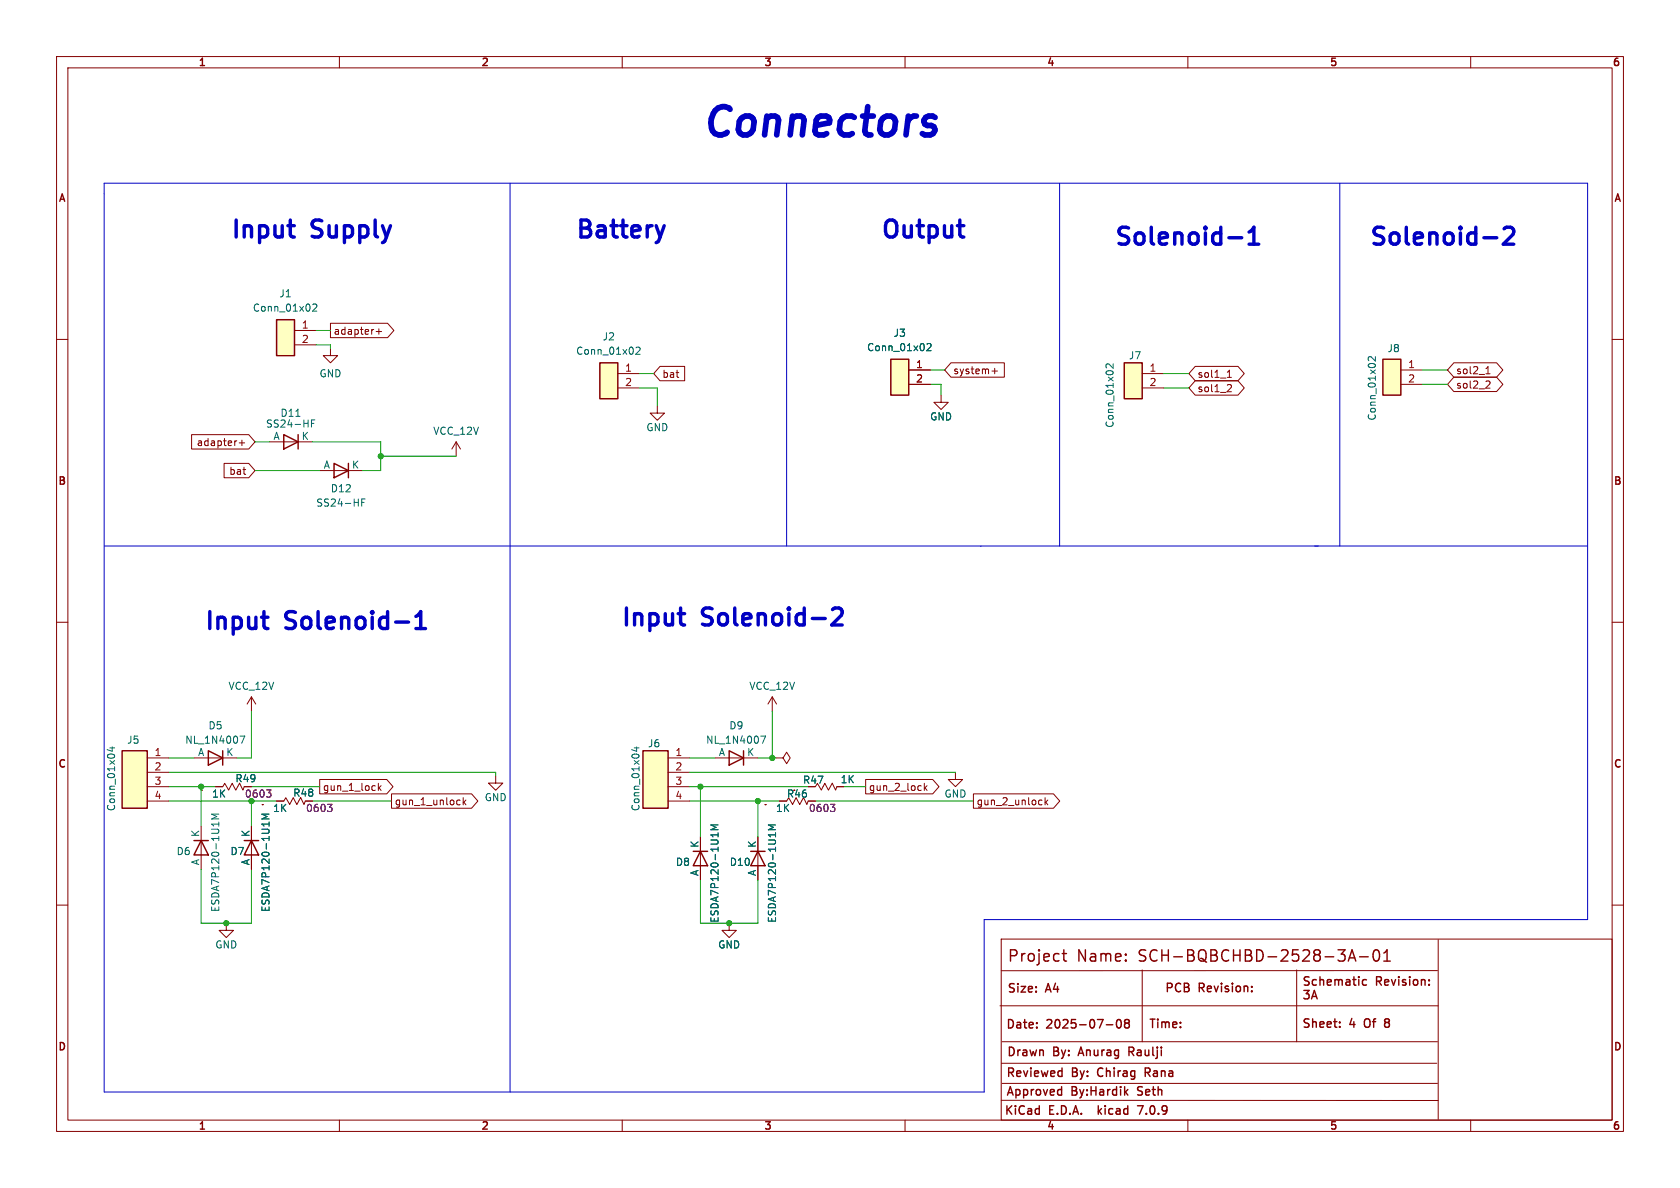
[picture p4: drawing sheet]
<svg xmlns="http://www.w3.org/2000/svg" width="297mm" height="210mm" viewBox="0 0 297 210" stroke-linecap="round" stroke-linejoin="round" font-family="sans-serif">
<g fill="none" stroke="#840000" stroke-width=".18">
<path d="M10 10h277v190h-277zM12 12h273v186h-273zM60 10v2M110 10v2M160 10v2M210 10v2M260 10v2M10 60h2M52.1 58.4h3.8M58.4 57.1h10.1l1.1 1.3-1.1 1.3h-10.1zM66.5 58.6h1M67 58.1v1"/>
<path d="M285 60h2M33.9 76.8h10.1l1.1 1.3-1.1 1.3h-10.1zM42.3 78.3h1M42.8 77.8v1M47.6 78.1h7.6M52.1 61h3.8M58.4 61.6v1.3h1.3l-1.3 1.2-1.3-1.2h1.3M80.6 78.1l-.7 1.3M80.6 78.1v2.5M80.6 78.1l.8 1.3M109.2 66h3.8M109.2 68.6h3.8"/>
<path d="M116.2 71.8v1.2h-1.3l1.3 1.3 1.3-1.3h-1.3M116.7 64.8h4.3v2.5h-4.3l-1.1-1.3zM160.7 65.4h3.8M160.7 67.9h3.8M166.4 69.9v1.2h-1.3l1.3 1.3 1.2-1.3h-1.2M168.1 64.1h9.5v2.6h-9.5l-1.1-1.3zM175.4 65.6h.9M175.9 65.1v1M201.9 66h3.8M201.9 68.6h3.8M211.3 67.3h7.6l1.1 1.3-1.1 1.3h-7.6l-1.1-1.3zM211.3 64.8h7.6l1.1 1.2-1.1 1.3h-7.6l-1.1-1.3z"/>
<path d="M217 66.7h.7M217 65.8l.3-.4v1.3M217.2 68h.4l.1 .3-.8 1h.8M247.6 65.4h3.9M247.6 67.9h3.9M257 64.1h7.6l1.1 1.3-1.1 1.3h-7.6l-1.1-1.3zM257 66.7h7.6l1.1 1.2-1.1 1.3h-7.6l-1.1-1.3zM262.7 66.1h.7M262.8 65.1l.3-.3v1.3M262.9 67.3l.4 .1 .1 .3-.8 .9h.8M39.6 81.9h4.4l1.1 1.3-1.1 1.3h-4.4zM56.5 83.2h7.6"/>
<path d="M10 110h2M285 110h2M26 139.1h3.8M26 134h3.8M26 136.5h3.8M34.3 134h7.6M35.6 139.7h.1M42 139l-.3 .7-.7-1.2-.6 1.2-.7-1.2-.3 .5-1.3 .1M42.1 139l.3-.6 .5 1.3 .3-.6M44.4 123.2l-.7 1.3M44.4 123.2v2.5M44.4 123.2l.8 1.3"/>
<path d="M56.5 137.8h11.9l1.1 1.3-1.1 1.2h-11.9zM66.9 138.5v1.2M67 139.3l.4 .4M67.4 138.9l-.5 .5M87.6 137.2v1.2h-1.2l1.2 1.3 1.3-1.3h-1.3M118.1 139.1h3.8M118.1 134h3.8M118.1 136.5h3.8M126.4 134h7.6M136.5 123.2l-.7 1.3M136.5 123.2v2.5M136.5 123.2l.8 1.3"/>
<path d="M137.2 134h1.2l.7-1 .6 1-.6 1-.7-1M145.5 139l-.3 .7-.7-1.2-.3 .5M146.8 139l-.3 .7-.7-1.2-.3 .5M146.8 139l.3-.6 .6 1.3 .2-.6M148 139.1h1.2M153 137.8h11.9l1.1 1.3-1.1 1.2h-11.9zM163.4 138.5v1.2M163.5 139.3l.4 .4M163.9 138.9l-.5 .5M168.9 136.5v1.3h-1.3l1.3 1.3 1.3-1.3h-1.3M10 160h2M26 141.6h3.8"/>
<path d="M35.6 146.1v7.6M44.4 146.1v7.6M46.4 142.2h.1M52.8 141.6l-.3 .6-.7-1.2-.6 1.2-.7-1.2-.3 .6h-1.3M52.8 141.5l.4-.5 .5 1.2 .3-.5M69.2 140.3h14.2l1.1 1.3-1.1 1.3h-14.2zM81.2 141.4l.1 .1M81.3 142.2l-.1 .1M81.9 141v1.3M82 141.8l.4 .5M82.4 141.4l-.5 .5M118.1 141.6h3.8"/>
<path d="M123.8 148v7.6M134 148v7.6M135.3 142.2h.1M137.8 141.6h1.3M139.1 141.6l.3-.6 .7 1.2 .6-1.2 .7 1.2 .7-1.2 .5 1.2 .3-.5M142.9 141.6h1.2M172.1 140.3h14.1l1.2 1.3-1.2 1.3h-14.1zM184.1 141.4l.1 .1M184.2 142.2l-.1 .1M184.8 141v1.3M184.9 141.8l.3 .5M185.2 141.4l-.4 .5"/>
<path d="M285 160h2M40 163.2v1.3h-1.3l1.3 1.2 1.3-1.2h-1.3M128.9 163.2v1.3h-1.3l1.3 1.2 1.3-1.2h-1.3M176.8 177.8h77.5M177 166h108v32h-108zM201.9 171.5v12.7M229.2 171.5v12.7M254.1 171.6h-77.1M254.3 166.1v31.8M60 198v2M110 198v2M160 198v2"/>
<path d="M177 194.5h77.2M177 188h77M177.2 184.2h76.9M177.2 191.5h76.9M210 198v2M260 198v2"/>
</g>
<g fill="none" stroke="#840000" stroke-width=".25">
<path d="M48.9 56.5h3.2v6.4h-3.2zM50.2 76.8l2.5 1.3-2.5 1.3zM52.7 76.8v2.6M106 64.1h3.2v6.4h-3.2zM157.5 63.5h3.2v6.4h-3.2zM198.8 64.1h3.1v6.4h-3.1zM244.5 63.5h3.1v6.4h-3.1zM59.1 81.9l2.5 1.3-2.5 1.3zM61.6 81.9v2.6M21.6 132.7h4.4v10.2h-4.4zM36.8 132.7l2.6 1.3-2.6 1.3zM39.4 132.7v2.6"/>
<path d="M113.7 132.7h4.4v10.2h-4.4zM128.9 132.7l2.5 1.3-2.5 1.3zM131.4 132.7v2.6M34.3 148.6h2.5M35.6 148.6l1.2 2.5h-2.5zM43.2 148.6h2.5M44.4 148.6l1.3 2.5h-2.5zM122.6 150.5h2.5M123.8 150.5l1.3 2.5h-2.5zM132.7 150.5h2.6M134 150.5l1.3 2.5h-2.6zM183.2 175.2v.2"/>
<path d="M183.2 174.4v.2M187.8 168.6h.7M188.1 167.9v1.7l.1 .2 .3 .1M212.4 174.6l.5 .7M212.7 173.9l-.7-.1v1.5M212.7 174.5l-.7 .1M213.5 175.2h.6M214.7 174.3l.3 1 .4-1M215.9 174.3v1M216.6 175.2h.6M217.9 174.3v1M218.7 175.2h.5"/>
<path d="M219.9 174.3v1M220.6 174.5v.8M221.2 175.2l.1 .1M221.3 175.2v.1M221.4 175.2l-.1 .1M231.4 175.1l-.5 .5 .5 .2v.6l-.3 .2h-.4l-.2-.2M231.9 176.6l.5-1.5 .5 1.5M232 176.1h.7M238.4 169.9l.6-2 .7 2M238.5 169.3h1M240.4 169.1h1.5M241.6 173.2h-.5l-.2 .2v.5l.1 .2h.6"/>
<path d="M242.9 168.1a.48 .48 0 0 1 .5-.2 .48 .48 0 0 1 .4 .4 1.03 1.03 0 0 1-.6 1.6 1.22 1.22 0 0 1-.3-1.8zM243.4 173.4h.7l.1-.2-.1-.4-.2-.1h-.5v1.5M243.7 173.4l.5 .8M244.6 169.9h1.2M244.6 168.5l.6-.6v2M244.8 173.7l.7-.2-.1-.3h-.4l-.2 .2 .1 .7h.5M246 173.2l.4 1 .3-1M247.3 172.7v.1M247.3 173.2v1M248.5 173.2h-.4l-.2 .2 .1 .2 .5 .1v.4h-.6M249.2 172.7v.1M249.2 173.2v1"/>
<path d="M250 173.2h.4l.2 .2v.5l-.2 .3-.4-.1-.1-.2v-.5zM251.3 173.3l.2-.1h.4v1M251.3 173.2v1M252.6 174v.2M252.6 173.2v.2M183.3 181.6v.1M183.3 180.8v.1M187.3 192.6l.4 .1M187.3 189.3l.5 .1M187.7 192.1v1.5M187.7 193.5l-.4 .1M187.8 188.8v1.5"/>
<path d="M187.8 190.2l-.5 .1M194.2 195.5v1.5M194.3 196.4l.4 .6M194.7 196l-.5 .5M195.6 181.2h1.1M197.5 180.4l.2-.2a.81 .81 0 0 1 .6 .6 .81 .81 0 0 1-.3 .9h-.1a.81 .81 0 0 1-.4-1.3zM199 193l.4 .6M199.1 180.9l-.3-.3 .3-.4 .4 .1 .2 .2-.3 .4M199.1 180.9l-.3 .3v.2l.3 .3h.4l.2-.3-.1-.4-.2-.1M199.1 180.9h.3M199.4 192.6l-.6 .6M199.6 185.9h.6"/>
<path d="M200.2 185.1h-.6v1.5M201.1 195.5h1l-.7 1.5M202.5 189.6h.5M203 188.8h-.5v1.5M236.8 181.5v.1M236.8 180.7v.1M245.1 180.1l-.3 .3 .3 .3-.3 .2v.4l.3 .3"/>
</g>
<path d="M47.1 139.6h.8l-.4 .5M47.7 140.1l.2 .3v.3l-.2 .2M57.9 142.2h.8l-.4 .5M58.5 142.7l.2 .2v.3l-.2 .3M146.8 142.2h.8l-.4 .5M147.4 142.7l.2 .2v.3l-.2 .3" fill="none" stroke="#840084" stroke-width=".18"/>
<g fill="#ffffc2" stroke="#ffffc2" stroke-width=".18">
<path d="M157.5 63.5h3.2v6.4h-3.2z"/>
<path d="M106 64.1h3.2v6.4h-3.2z"/>
<path d="M198.8 64.1h3.1v6.4h-3.1z"/>
<path d="M244.5 63.5h3.1v6.4h-3.1z"/>
<path d="M21.6 132.7h4.4v10.2h-4.4z"/>
<path d="M48.9 56.5h3.2v6.4h-3.2z"/>
<path d="M113.7 132.7h4.4v10.2h-4.4z"/>
</g>
<g fill="none" stroke="#006464" stroke-width=".18">
<path d="M55.3 53.9l.5-.2 .2 .4-.8 .9h.8M52.3 73.6h.7M55.1 74.8h.4M55.7 74.2h-.6v1.3M112.4 61.5l.5-.1 .3 .3-.8 .9h.8M163.9 60.8l.5-.1 .2 .4-.8 .9h.8M196.8 64.3v.8l-.9-.8-.4 .3 .1 .4M243.1 63v.8l-.9-.8-.3 .3 .1 .5M64 88.8h.4M64.6 88.2h-.6v1.3M19.4 132.2h.9M19.8 132v.8l-.9-.3"/>
<path d="M42.4 130.1h.9l-.6 1.3M112.1 132.2h.9M112.6 132v.8l-1-.3M134.5 130.1h.8l-.5 1.3M38.7 145.3v.7M38.7 143.9h-1.3l.9 .4-.9 .5h1.3M47.6 143.9h-1.3l.9 .4-.9 .5h1.3M47.6 145.3v.7M126.9 145.8h-1.2l.9 .5-.9 .4h1.2M126.9 147.2v.7M137.1 147.2v.7M137.1 145.8h-1.3l.9 .5-.9 .4h1.3"/>
</g>
<path d="M164.9 20.5l.4 .3M165.1 22.4l.2 .7-.3 .5" fill="none" stroke="#0000c2" stroke-width="1"/>
<g fill="none" stroke="#0000c2" stroke-width=".6">
<path d="M117.4 39.9l-.7 2M217.2 42h2.3M220.8 43.2h1.7M220.8 41l.6-.4 .3-.4v3M262.3 42h2.3M265.9 40.5l.4-.3h.7a.81 .81 0 0 1 .5 1.3l-1.7 1.7h1.8M46.2 109.1h1.2M47.1 111.1h.3M73.5 111.1h1.7M73.5 109l.6-.5 .3-.4v3M119.9 108.5h1.1M120.8 110.5h.2"/>
<path d="M147.2 107.8l.4-.3h.7a.81 .81 0 0 1 .5 1.3l-1.8 1.7h1.9"/>
</g>
<path d="M18.4 32.4h262.3v130.2h-106.7v30.4h-155.6zM90.2 32.4v160.6M139.1 32.4v64.1M187.3 32.4v64.1M236.9 32.4v64.1M18.4 96.5h262.3M173.4 96.5h.1" fill="none" stroke="#0000c2" stroke-width=".18"/>
<g fill="none" stroke="#009600" stroke-width=".18">
<path d="M55.9 58.4h2.5M45.1 78.1h2.5M55.2 78.1h12.1v5.1h-3.2M55.9 61h2.5v.6M113 68.6h3.2v3.2M113 66h2.6M164.5 67.9h1.9v2M164.5 65.4h2.5M205.7 68.6h4.5M205.7 66h4.5M251.5 67.9h4.4M251.5 65.4h4.4"/>
<path d="M45.1 83.2h11.4M67.3 80.6h13.3M29.8 139.1h8.3M29.8 136.5h57.8v.7M29.8 134h4.5M35.6 139.1v7M44.4 139.1h12.1M44.4 125.7v8.3h-2.5M121.9 139.1h21M121.9 136.5h47M121.9 134h4.5M123.8 139.1v8.9"/>
<path d="M134 134h3.2M136.5 125.7v8.3M149.2 139.1h3.8M29.8 141.6h19.1M35.6 153.7v9.5h8.8v-9.5M44.4 141.6v4.5M55.2 141.6h14M121.9 141.6h15.9M123.8 155.6v7.6h10.2v-7.6M134 141.6v6.4M144.1 141.6h28"/>
</g>
<g fill="#009600" stroke="#009600" stroke-width=".18">
<circle cx="67.3" cy="80.6" r=".46"/>
<circle cx="136.5" cy="134" r=".46"/>
<circle cx="35.6" cy="139.1" r=".46"/>
<circle cx="44.4" cy="141.6" r=".46"/>
<circle cx="128.9" cy="163.2" r=".46"/>
<circle cx="123.8" cy="139.1" r=".46"/>
<circle cx="40" cy="163.2" r=".46"/>
<circle cx="134" cy="141.6" r=".46"/>
</g>
<text font-size="7" fill="#0000c2" x="123.8" y="24.5">Connectors</text>
<g font-size="4.2" fill="#0000c2">
<text x="40.6" y="42.3">Input</text>
<text x="55.4" y="42.3">Supply</text>
<text x="101.6" y="42.3">Battery</text>
<text x="155.6" y="42.3">Output</text>
<text x="196.8" y="43.6">Solenoid-1</text>
<text x="241.9" y="43.6">Solenoid-2</text>
<text x="35.6" y="111.5">Input</text>
<text x="50.3" y="111.5">Solenoid-1</text>
<text x="109.2" y="110.9">Input</text>
<text x="124" y="110.9">Solenoid-2</text>
</g>
<g font-size="2.8" fill="#840000">
<text x="178" y="170.4">Project</text>
<text x="190.4" y="170.4">Name:</text>
<text x="201.6" y="170.4">SCH-BQBCHBD-2528-3A-01</text>
</g>
<g font-size="2.1" fill="#840000">
<text x="178" y="175.8">Size:</text>
<text x="185" y="175.8">A4</text>
<text x="205.9" y="174.5">PCB</text>
<text x="213.2" y="174.5">Revision:</text>
<text x="230.1" y="174.6">Schematic</text>
<text x="177.8" y="182.2">Date:</text>
<text x="185.1" y="182.2">2025-07-08</text>
<text x="203" y="182.1">Time:</text>
<text x="230.1" y="182">Sheet:</text>
<text x="238.6" y="182">4</text>
<text x="241.7" y="182">Of</text>
<text x="245.7" y="182">8</text>
<text x="177.8" y="190.7">Reviewed</text>
<text x="177.9" y="187.1">Drawn</text>
<text x="186.2" y="187.1">By:</text>
<text x="189.5" y="190.7">By:</text>
<text x="191.2" y="187.1">Anurag</text>
<text x="194.5" y="190.7">Chirag</text>
<text x="200.4" y="187.1">Raulji</text>
<text x="203.3" y="190.7">Rana</text>
<text x="177.5" y="197.4">KiCad</text>
<text x="177.8" y="194">Approved</text>
<text x="185.5" y="197.4">E.D.A.</text>
<text x="189.5" y="194">By:Hardik</text>
<text x="195" y="197.4">kicad</text>
<text x="201.6" y="194">Seth</text>
<text x="202.5" y="197.4">7.0.9</text>
</g>
<g font-size="1.8" fill="#840000">
<text x="35" y="12">1</text>
<text x="85" y="12">2</text>
<text x="135" y="12">3</text>
<text x="185" y="12">4</text>
<text x="235" y="12">5</text>
<text x="285" y="12">6</text>
<text x="10.2" y="36">A</text>
<text x="285.2" y="36">A</text>
<text x="58.9" y="59.4">adapter+</text>
<text x="117" y="67">bat</text>
<text x="168.4" y="66.4">system+</text>
<text x="211.6" y="69.5">sol1_2</text>
<text x="211.6" y="67">sol1_1</text>
<text x="257.3" y="66.4">sol2_1</text>
<text x="257.3" y="68.9">sol2_2</text>
<text x="34.7" y="79.1">adapter+</text>
<text x="10.1" y="86">B</text>
<text x="40.4" y="84.1">bat</text>
<text x="285.1" y="86">B</text>
<text x="10.1" y="136">C</text>
<text x="285.1" y="136">C</text>
<text x="41.5" y="138.5">R49</text>
<text x="51.7" y="141">R48</text>
<text x="57" y="140">gun_1_lock</text>
<text x="69.7" y="142.6">gun_1_unlock</text>
<text x="141.9" y="138.8">R47</text>
<text x="153.5" y="140">gun_2_lock</text>
<text x="172.6" y="142.6">gun_2_unlock</text>
<text x="10.1" y="186">D</text>
<text x="285.1" y="186">D</text>
<text x="35" y="200">1</text>
<text x="85" y="200">2</text>
<text x="135" y="200">3</text>
<text x="185" y="200">4</text>
<text x="235" y="200">5</text>
<text x="285" y="200">6</text>
</g>
<g font-size="1.8" fill="#006464">
<text x="49.3" y="52.8">J1</text>
<text x="44.6" y="55.3">Conn_01x02</text>
<text x="157.9" y="59.7">J3</text>
<text x="101.8" y="62.9">Conn_01x02</text>
<text x="106.4" y="60.4">J2</text>
<text x="153.2" y="62.3">Conn_01x02</text>
<text x="199.5" y="63.7">J7</text>
<text x="245.2" y="62.5">J8</text>
<text x="56.4" y="66.9">GND</text>
<text x="46.9" y="75.8">SS24-HF</text>
<text x="48.2" y="77.9">A</text>
<text x="49.5" y="73.9">D11</text>
<text x="53.2" y="77.9">K</text>
<text x="76.5" y="77.1">VCC_12V</text>
<text x="114.2" y="76.4">GND</text>
<text x="164.3" y="74.5">GND</text>
<text x="197.1" y="75.7" transform="rotate(-90 197.1 75.7)">Conn_01x02</text>
<text x="243.4" y="74.5" transform="rotate(-90 243.4 74.5)">Conn_01x02</text>
<text x="57.1" y="82.9">A</text>
<text x="62.1" y="82.9">K</text>
<text x="55.8" y="89.8">SS24-HF</text>
<text x="58.4" y="87.2">D12</text>
<text x="40.3" y="122.1">VCC_12V</text>
<text x="132.4" y="122.1">VCC_12V</text>
<text x="22.4" y="131.7">J5</text>
<text x="32.6" y="131.7">NL_1N4007</text>
<text x="36.8" y="129.1">D5</text>
<text x="124.7" y="131.7">NL_1N4007</text>
<text x="128.8" y="129.1">D9</text>
<text x="34.9" y="133.7">A</text>
<text x="39.9" y="133.7">K</text>
<text x="114.5" y="132.3">J6</text>
<text x="127" y="133.7">A</text>
<text x="132" y="133.7">K</text>
<text x="20.5" y="143.5" transform="rotate(-90 20.5 143.5)">Conn_01x04</text>
<text x="37.4" y="141.2">1K</text>
<text x="48.2" y="143.7">1K</text>
<text x="85.6" y="141.8">GND</text>
<text x="113.3" y="143.5" transform="rotate(-90 113.3 143.5)">Conn_01x04</text>
<text x="137.1" y="143.7">1K</text>
<text x="139" y="141.2">R46</text>
<text x="148.5" y="138.7">1K</text>
<text x="166.9" y="141.2">GND</text>
<text x="35.3" y="148.1" transform="rotate(-90 35.3 148.1)">K</text>
<text x="44.2" y="148.1" transform="rotate(-90 44.2 148.1)">K</text>
<text x="123.6" y="150" transform="rotate(-90 123.6 150)">K</text>
<text x="133.7" y="150" transform="rotate(-90 133.7 150)">K</text>
<text x="31.1" y="151.4">D6</text>
<text x="35.3" y="153" transform="rotate(-90 35.3 153)">A</text>
<text x="40.6" y="151.4">D7</text>
<text x="44.2" y="153" transform="rotate(-90 44.2 153)">A</text>
<text x="119.4" y="153.3">D8</text>
<text x="123.6" y="155" transform="rotate(-90 123.6 155)">A</text>
<text x="128.9" y="153.3">D10</text>
<text x="133.7" y="155" transform="rotate(-90 133.7 155)">A</text>
<text x="39" y="161.3" transform="rotate(-90 39 161.3)">ESDA7P120-1U1M</text>
<text x="47.9" y="161.3" transform="rotate(-90 47.9 161.3)">ESDA7P120-1U1M</text>
<text x="38" y="167.9">GND</text>
<text x="126.9" y="167.9">GND</text>
<text x="127.2" y="163.2" transform="rotate(-90 127.2 163.2)">ESDA7P120-1U1M</text>
<text x="137.4" y="163.2" transform="rotate(-90 137.4 163.2)">ESDA7P120-1U1M</text>
</g>
<g font-size="1.8" fill="#a90000">
<text x="53.3" y="58.2">1</text>
<text x="53.3" y="60.7">2</text>
<text x="110.4" y="65.8">1</text>
<text x="161.9" y="65.2">1</text>
<text x="203.1" y="65.8">1</text>
<text x="248.8" y="65.2">1</text>
<text x="110.4" y="68.3">2</text>
<text x="161.9" y="67.7">2</text>
<text x="203.1" y="68.3">2</text>
<text x="248.8" y="67.7">2</text>
<text x="27.2" y="133.7">1</text>
<text x="27.2" y="136.3">2</text>
<text x="119.3" y="133.7">1</text>
<text x="119.3" y="136.3">2</text>
<text x="27.2" y="138.8">3</text>
<text x="27.2" y="141.4">4</text>
<text x="119.3" y="138.8">3</text>
<text x="119.3" y="141.4">4</text>
</g>
<g font-size="1.8" fill="#840084">
<text x="43.2" y="141.2">0603</text>
<text x="54" y="143.7">0603</text>
<text x="142.9" y="143.7">0603</text>
</g>
</svg>
